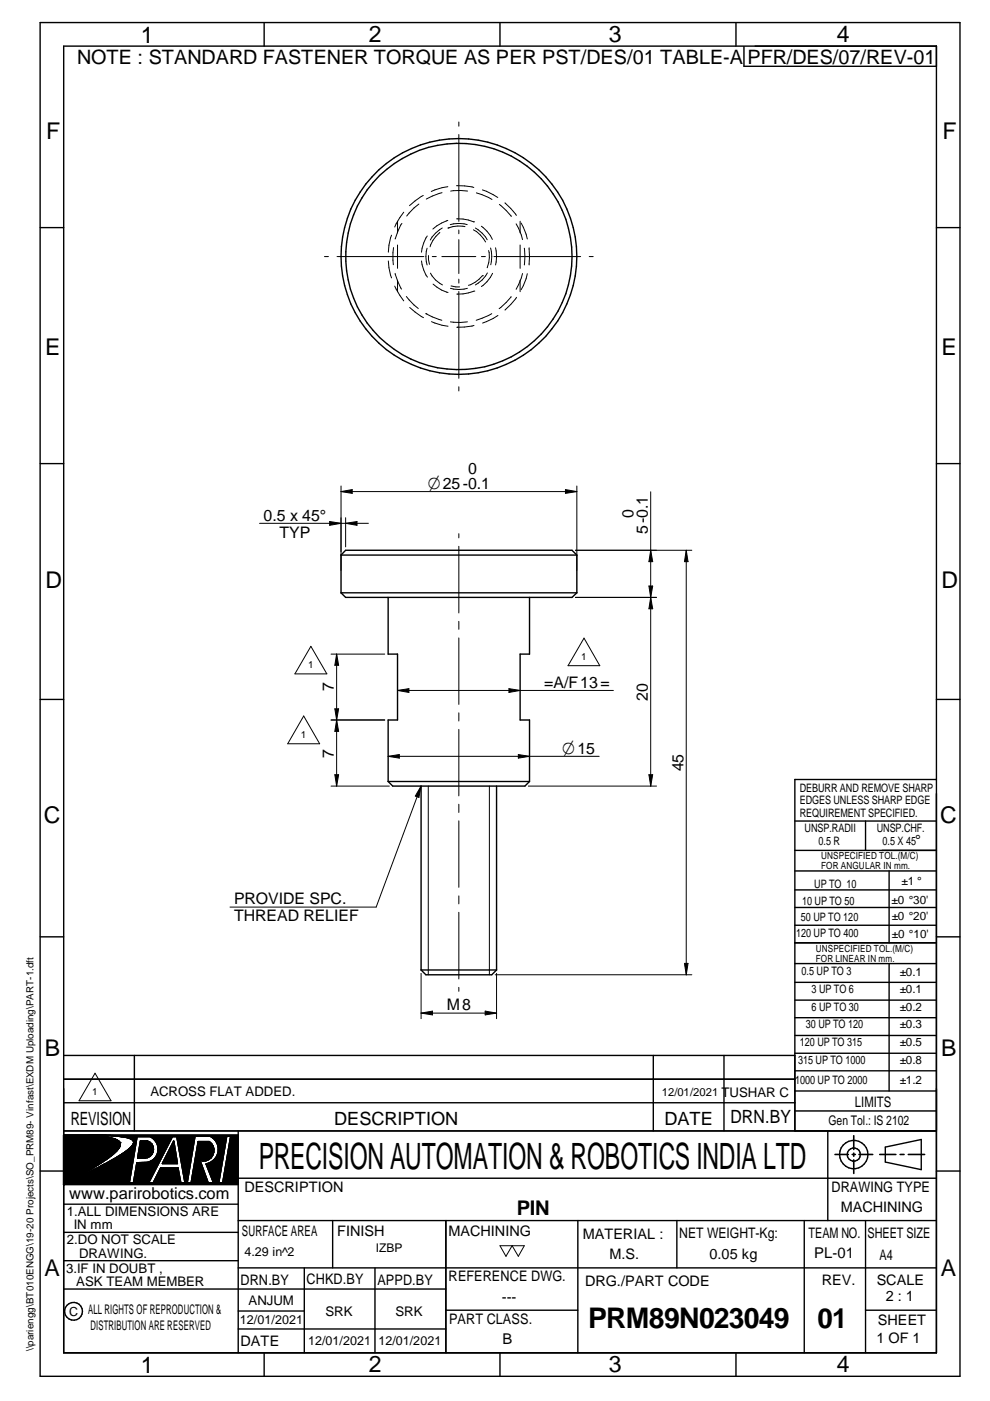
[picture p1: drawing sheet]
<svg xmlns="http://www.w3.org/2000/svg" width="210mm" height="297mm" viewBox="0 0 210 297" stroke-linecap="round" stroke-linejoin="round" font-family="sans-serif">
<g fill="none" stroke="#000" stroke-width=".3">
<path d="M8.5 4.8h195v287h-195zM13.5 9.8h185v277h-185zM56 4.8v5M106 4.8v5M156 4.8v5M157.7 9.9v4.2h40.8M8.5 48.3h5M198.5 48.3h5M8.5 98.3h5M198.5 98.3h5M72.3 117.7l1-1h48l1 1M72.3 117.7h50"/>
<path d="M72.3 117.7v8M122.3 117.7v8M72.3 125.7h50M72.3 125.7l1 1h48l1-1M82.3 126.7v12h2v14h-2v13M112.3 126.7v12h-2v14h2v13M8.5 148.3h5M198.5 148.3h5M82.3 165.7h30M82.3 165.7l1 1h28l1-1M89.3 166.7v39M105.3 166.7v39"/>
<path d="M168.5 174.1h30M183.5 174.1v6.2M198.5 165.3h-30v74.5M8.5 198.6h5M168.5 184.7h30M168.5 188.7h30M168.5 192.4h30M168.5 196.2h30M168.5 199.9h30M168.5 180.3h30M188.5 184.7v15.2M198.5 198.6h5"/>
<path d="M89.3 205.7h16M89.3 205.7l1 1h14l1-1M168.5 204.3h30M168.5 208.3h30M168.5 212h30M168.5 215.8h30M168.5 219.5h30M188.5 204.3v27M13.5 239.8h185M13.5 223.8h155M13.5 228.8h155M13.5 233.8h155"/>
<path d="M28.5 223.8v16M50.5 239.8v47M138.5 223.8v16M153.5 223.8v16M168.5 223.3h30M168.5 227h30M168.5 231.3h30M168.5 235.5h30M175.5 239.8v19M8.5 248.3h5M13.5 255.3h37M13.5 251.2h37"/>
<path d="M13.5 240.6h37M50.5 249.8h148M50.5 258.8h148M70.5 258.8v10M94.5 258.8v28M122.5 258.8v28M143.5 258.8v10M170.5 258.8v28M183.5 258.8v28M187.7 243.2l7.6-1.6v6.4l-7.6-1.6zM198.5 248.3h5M13.5 261.3h37"/>
<path d="M13.5 267.3h37M13.5 273.3h81M50.5 268.8h148M50.5 278h14M64.5 268.8v18M79.5 268.8v18M94.5 277.8h28M183.5 277.8h15M50.5 281.8h44M56 286.8v5M106 286.8v5M156 286.8v5"/>
<circle cx="97.3" cy="54.4" r="24"/>
<circle cx="97.3" cy="54.4" r="25"/>
<circle cx="181" cy="244.8" r="3"/>
<circle cx="181" cy="244.8" r="1.4"/>
<circle cx="15.6" cy="278" r="1.89"/>
</g>
<g fill="none" stroke="#000" stroke-width=".34">
<path d="M19.3 240.6l3.2 .4 2 .6M20.2 247.3l-6.7 3.9M22.4 240.7h.3M22.4 246.7l-8.9 4.5M22.4 246.7l-.6 .3M22.6 245.7l-2.2 1.5M22.7 240.7l3.2 .3M22.7 240.7l-9.2-.1v10.6M22.8 245.6l-.2 .1M23 245.4l-.4 .3M23.4 241.3l-4.4-.7a31.2 31.2 0 0 1 8.5 .7M23.5 241.3h.2"/>
<path d="M24 241.4l1 .5 .4 .3M24.2 241.5l.3 .1M24.2 244.5a72.9 72.9 0 0 1-10.7 6.7M24.5 241.6l.6 .3 .3 .5M24.6 244.1l-.3 .3M25.1 243.5l-1.1 1.1-1.1 1M25.3 243.2l-.1 .1M25.4 240.9l.5 .1M25.4 242.4l.1 .2M25.5 242.6l-.1 .5-.7 .9M25.5 242.6l-.2 .6M25.7 244.8l-3.3 1.9"/>
<path d="M25.7 244.8a118.2 118.2 0 0 1-12.2 6.4M25.9 241l1.6 .3M26.3 241l.5 .1M27.5 241.3l.4 .2M27.5 241.3l.5 .3M27.9 241.5l.1 .1M28 241.6l.4 .5M28.1 242.9l-.8 .8-1.6 1.1M28.1 242.9l-.2 .2M28.2 241.7l.2 .6M28.4 242.3l-.6 .9-2.1 1.6M28.4 242.3l-.3 .6"/>
<path d="M29 241h2.9a2.94 2.94 0 0 1 1.6 2.9 2.94 2.94 0 0 1-2.2 2.6h-2.3l-.7 4.3h-.9zM29.8 241.9h1.4a1.85 1.85 0 0 1 1.3 2.1 1.85 1.85 0 0 1-1.8 1.5h-1.5zM36.5 241h1l1.7 9.8h-.9l-.6-3.2h-3.6l-1.6 3.2h-1zM36.8 242l.8 4.7h-3.1zM41.3 240.9h3.3a3.2 3.2 0 0 1 1.7 3.2 3.2 3.2 0 0 1-2.6 2.7l1.6 4h-1.2l-1.7-4.8a2.23 2.23 0 0 0 2.7-1.1 2.23 2.23 0 0 0-.7-2.8h-2.4l-1.4 8.7h-.9zM48 240.9h.9l-1.7 9.9h-.8zM177 244.8h2.9M180.7 244.8h.7M181 240.8v2.9M181 244.5v.7M181 245.9v2.9M182.1 244.8h2.9"/>
<path d="M186.5 244.8h3.4M190.8 244.8h.9M192.6 244.8h3.4"/>
</g>
<g fill="#000">
<path d="M69.9 110.6l2.4 .4-2.4 .4zM72.3 104.2l2.4-.4v.8zM73.3 111l2.4-.4v.8zM119.9 103.8l2.4 .4-2.4 .4zM138 116.7l.4 2.4h-.8zM145.5 116.7l.4 2.4h-.8zM137.6 124.2h.8l-.4 2.5zM138 126.7l.4 2.4h-.8zM71.4 152.7l.4 2.4h-.8zM71 150.3h.8l-.4 2.4zM71.4 138.7l.4 2.4h-.8zM82.3 160.4l2.4-.4v.7z"/>
<path d="M84.3 146.4l2.4-.4v.8zM107.9 146l2.4 .4-2.4 .4zM109.9 160l2.4 .4-2.4 .3zM71 164.3h.8l-.4 2.4zM89.3 166.7l-.5 2.4-.7-.3zM137.6 164.3h.8l-.4 2.4zM89.3 214.8l2.4-.4v.8zM102.9 214.4l2.4 .4-2.4 .4zM145.1 204.3h.8l-.4 2.4zM36.8 242l.8 4.7h-3.1z"/>
<path d="M13.5 240.6h5.8l3.6 .5a3.3 3.3 0 0 1 2.5 1.3 2.97 2.97 0 0 1-1.5 2.4l-4.2 2.8-6.2 3.6z" fill-rule="evenodd"/>
<path d="M19 240.6l4.4 .1 2.7 .3 1.8 .5 .4 .4 .1 .4-.3 .6-.8 .8-3 2-3.1 1.7-7.7 3.8h37v-10.6zM36.5 241h1l1.7 9.8h-.9l-.6-3.2h-3.6l-1.6 3.2h-1zM29 241h2.9a2.94 2.94 0 0 1 1.6 2.9 2.94 2.94 0 0 1-2.2 2.6h-2.3l-.7 4.3h-.9zM41.3 240.9h3.3a3.2 3.2 0 0 1 1.7 3.2 3.2 3.2 0 0 1-2.6 2.7l1.6 4h-1.2l-1.7-4.8a2.23 2.23 0 0 0 2.7-1.1 2.23 2.23 0 0 0-.7-2.8h-2.4l-1.4 8.7h-.9zM48 240.9h.9l-1.7 9.9h-.8z" fill-rule="evenodd"/>
<path d="M29.8 241.9h1.4a1.85 1.85 0 0 1 1.3 2.1 1.85 1.85 0 0 1-1.8 1.5h-1.5z" fill-rule="evenodd"/>
</g>
<g fill="#000">
<circle cx="25.4" cy="242.2" r=".17"/>
<circle cx="25.4" cy="242.3" r=".17"/>
</g>
<g fill="none" stroke="#000" stroke-width=".21">
<path d="M95 39.6l-1.3 .2-2.3 .8M96.8 39.4h1.7l2 .4M97.3 25.9v.9M97.3 28.5v18.4M68.8 54.4h.8M71.5 54.4h18.4M82.3 55.3l.2 1.5 .5 2.1M83 49.9l-.5 2.1-.2 1.5M83.4 52.5l-.1 1.1 .1 2.5M83.8 58l.5 1.6 .8 1.7M84.3 46.9v2.5M84.3 51.9v5"/>
<path d="M84.3 59.4v2.4M85.2 47.4l-.9 1.7-.5 1.6M85.6 45l-.8 1.1-1.1 2M88.8 43.3l-1 .8-1.6 1.7M89.4 55.3a7.5 7.5 0 0 0 1.2 3.5M89.7 41.4l-1.7 1.2-1.2 1M90.6 52.6a6.3 6.3 0 0 0 0 3.6M90.6 50a7.7 7.7 0 0 0-1.2 3.5M90.8 54.2l.3 1.8M91.3 57.9a5.7 5.7 0 0 0 2.5 2.5M91.7 54.4h.8M93.3 49.3a6.1 6.1 0 0 0-2.1 3"/>
<path d="M93.7 54.4h7.2M93.7 40.9l-2 .7-1.3 .6M93.8 48.3a6.9 6.9 0 0 0-2.6 2.6M95 46.7a9.2 9.2 0 0 0-3.2 1.9M95 48.3h.1M95.5 47.6a6.5 6.5 0 0 1 3.6 0M95.5 40.5l2.2-.1 1.4 .1M96.8 46.4a8.1 8.1 0 0 1 3.6 .6M97.3 48.8v.8M97.3 50.8v7.2M97.3 59.2v.8M98.6 48a6.4 6.4 0 0 0-3.6 .3"/>
<path d="M100.4 48.7a6.3 6.3 0 0 1 2.6 2.6M100.4 47h.1M100.8 48.3a6.6 6.6 0 0 1 2.5 2.5M101 40.9l1.2 .4 2.1 1M102.1 48a7.1 7.1 0 0 1 2.3 2.8M102.1 54.4h.8M102.3 58.5h.1M102.3 40.3l.8 .3 2.4 1.3M102.3 58.5a6 6 0 0 1-3 2M103.3 57.9a6.1 6.1 0 0 1-2.5 2.5M103.6 53.1a5.7 5.7 0 0 1-.3 3.7M104 52.6a6.9 6.9 0 0 1 .1 3.5"/>
<path d="M104.4 58a6.8 6.8 0 0 1-2.3 2.7M104.7 54.4h18.4M105.1 52.5a7.9 7.9 0 0 1 0 3.7M105.9 43.3l1.4 1.3 1.1 1.3M107.1 43l1.2 1.2 1.2 1.5M109.4 47.5l1.1 2.3 .3 1M110.3 46.9v2.5M110.3 51.9v5M110.3 59.4v2.4M110.5 47.3l1 2.4 .3 1M110.8 58l-.3 .9-1.1 2.4M111.2 52.6l.1 1.8-.1 1.8"/>
<path d="M111.8 58l-.3 1.1-1 2.3M112.2 52.5v3.7M124.9 54.4h.9M83.7 60.7l1.9 3.1M86.1 62.9l1.7 1.8 .9 .7M86.9 65.2l2.9 2.2M90.3 66.5h.1M90.3 66.5l1.4 .7 2 .7M91.5 68.2l2.2 .8 1.3 .2M91.8 60.2a7.3 7.3 0 0 0 3.2 1.8M95.5 68.2l2.2 .2 1.4-.2M95.5 61.1a6.5 6.5 0 0 0 3.6 0"/>
<path d="M95.6 60.6l1.9 .2M96.9 69.4h.1M97.3 61.8v18.4M100.4 61.8a8.7 8.7 0 0 1-3.5 .6M100.5 61.7h.1M100.5 69l-2 .3-1.6 .1M104.3 66.5l-3.3 1.4M105.6 66.9l-1 .6-2.3 1M108.4 62.9l-1.1 1.2-1.5 1.3M109.5 63l-1.2 1.6-1.2 1.1M97.3 82v.9M55 111h23.1"/>
<path d="M69.9 110.6l2.4 .4-2.4 .4zM72.3 103v17.9M72.3 104.2l2.4-.4v.8zM72.3 104.2h50M73.3 109.8v6.2M73.3 111l2.4-.4v.8zM97.3 113.2v.8M97.3 115.8v14.2M119.9 103.8l2.4 .4-2.4 .4zM122 116.7h24.7M122.3 103v17.9M138 116.7l.4 2.4h-.8z"/>
<path d="M138 104.3v62.4M145.5 116.7l.4 2.4h-.8zM145.5 116.7v90M65.9 137l3.4 5.9h-6.8zM70.2 138.7h11.4M71.4 138.7v28M71.4 138.7l.4 2.4h-.8zM97.3 131.7v1.7M97.3 135.3v14.1M122 126.7h17.2M123.8 135.3l3.4 5.8h-6.8zM137.6 124.2h.8l-.4 2.5z"/>
<path d="M138 126.7l.4 2.4h-.8zM64.4 151.8l3.4 5.9h-6.8zM70.2 152.7h11.4M71 150.3h.8l-.4 2.4zM71.4 152.7l.4 2.4h-.8zM84.3 146.4l2.4-.4v.8zM84.3 146.4h45.7M97.3 151.1v1.8M97.3 154.6v14.1M107.9 146l2.4 .4-2.4 .4zM109.9 160l2.4 .4-2.4 .3zM70.2 166.7h12.3"/>
<path d="M71 164.3h.8l-.4 2.4zM82.3 160.4l2.4-.4v.7zM82.3 160.4h44.7M89.3 166.7l-9.5 25.6h-31M89.3 166.7l-.5 2.4-.7-.3zM90.8 166.7v40M97.3 170.5v1.8M97.3 174v14.1M103.8 166.7v40M112 166.7h27.2M137.6 164.3h.8l-.4 2.4zM97.3 189.9v1.7"/>
<path d="M97.3 193.4v14.2M89.3 206.4v9.6M89.3 214.8l2.4-.4v.8zM89.3 214.8h16M97.3 209.3v.9M102.9 214.4l2.4 .4-2.4 .4zM105 206.7h41.7M105.3 206.4v9.6M145.1 204.3h.8l-.4 2.4zM20.2 227.5l3.3 5.9h-6.7zM106 264.1h5.2l-1.3 2.3-1.3-2.3-1.3 2.3z"/>
</g>
<text font-size="7.7" x="54.9" y="247.9">PRECISION AUTOMATION &amp; ROBOTICS INDIA LTD</text>
<text font-size="6" x="124.7" y="281.6">PRM89N023049</text>
<text font-size="5.9" x="173.3" y="281.6">01</text>
<g font-size="4.9">
<text x="29.8" y="9">1</text>
<text x="78.2" y="8.9">2</text>
<text x="129.1" y="8.9">3</text>
<text x="177.4" y="8.9">4</text>
<text x="9.8" y="29.4">F</text>
<text x="199.8" y="29.4">F</text>
<text x="9.6" y="75.4">E</text>
<text x="199.6" y="75.4">E</text>
<text x="9.7" y="124.6">D</text>
<text x="199.6" y="124.6">D</text>
<text x="9.3" y="174.5">C</text>
<text x="199.3" y="174.5">C</text>
<text x="9.5" y="223.9">B</text>
<text x="199.6" y="223.9">B</text>
<text x="9.4" y="270.6">A</text>
<text x="199.5" y="270.6">A</text>
<text x="29.8" y="291">1</text>
<text x="78.2" y="291">2</text>
<text x="129.1" y="291">3</text>
<text x="177.4" y="291">4</text>
</g>
<text font-size="4.3" x="109.6" y="257.6">PIN</text>
<g font-size="4.2">
<text x="16.3" y="13.6">NOTE : STANDARD FASTENER TORQUE AS PER PST/DES/01 TABLE-A</text>
<text x="158.5" y="13.5">PFR/DES/07/REV-01</text>
</g>
<g font-size="3.9">
<text x="15" y="238.4">REVISION</text>
<text x="70.9" y="238.4">DESCRIPTION</text>
<text x="140.9" y="238.4">DATE</text>
<text x="154.9" y="238.2">DRN.BY</text>
</g>
<g font-size="3.7">
<text x="90.7" y="103.6">O25-0.1</text>
<text x="119.2" y="159.8">O15</text>
</g>
<text font-size="3.5" x="14.7" y="254.1">www.parirobotics.com</text>
<g font-size="3.4">
<text x="99.2" y="100.5">0</text>
<text x="55.9" y="110.4">0.5 x 45°</text>
<text x="59.3" y="114">TYP</text>
<text x="134.3" y="109.8" transform="rotate(-90 134.3 109.8)">0</text>
<text x="137.4" y="113.2" transform="rotate(-90 137.4 113.2)">5-0.1</text>
<text x="70.8" y="146.6" transform="rotate(-90 70.8 146.6)">7</text>
<text x="115.4" y="145.8">=A/F13=</text>
<text x="137.4" y="148.5" transform="rotate(-90 137.4 148.5)">20</text>
<text x="70.8" y="160.6" transform="rotate(-90 70.8 160.6)">7</text>
<text x="144.9" y="163.5" transform="rotate(-90 144.9 163.5)">45</text>
<text x="49.6" y="191.7">PROVIDE SPC.</text>
<text x="49.6" y="195.3">THREAD RELIEF</text>
<text x="94.7" y="214.2">M8</text>
</g>
<g font-size="3.1">
<text x="194.1" y="179.2">°</text>
<text x="181.3" y="234.7">LIMITS</text>
<text x="51.8" y="252.8">DESCRIPTION</text>
<text x="176.3" y="252.8">DRAWING TYPE</text>
<text x="178.3" y="256.9">MACHINING</text>
<text x="51.3" y="262.1">SURFACE AREA</text>
<text x="71.5" y="262.1">FINISH</text>
<text x="95.1" y="262">MACHINING</text>
<text x="123.6" y="262.6">MATERIAL :</text>
<text x="144" y="262.6">NET WEIGHT-Kg:</text>
<text x="171.5" y="262.4">TEAM NO.</text>
<text x="183.9" y="262.4">SHEET SIZE</text>
<text x="129.2" y="267">M.S.</text>
<text x="150.4" y="266.8">0.05 kg</text>
<text x="172.6" y="266.7">PL-01</text>
<text x="186.5" y="267.2">A4</text>
<text x="51" y="272.5">DRN.BY</text>
<text x="65" y="272.3">CHKD.BY</text>
<text x="80" y="272.5">APPD.BY</text>
<text x="95.1" y="271.6">REFERENCE DWG.</text>
<text x="106.4" y="276">---</text>
<text x="124" y="272.6">DRG./PART CODE</text>
<text x="174.2" y="272.5">REV.</text>
<text x="185.9" y="272.4">SCALE</text>
<text x="187.8" y="275.9">2 : 1</text>
<text x="95.2" y="280.7">PART CLASS.</text>
<text x="186.1" y="280.9">SHEET</text>
<text x="51" y="285.4">DATE</text>
<text x="106.6" y="284.9">B</text>
<text x="185.8" y="284.8">1 OF 1</text>
</g>
<g font-size="2.8">
<text x="31.9" y="232.3">ACROSS FLAT ADDED.</text>
<text x="153" y="232.5">TUSHAR C</text>
<text x="175.7" y="238.5">Gen Tol.: IS 2102</text>
<text x="14.1" y="257.7">1.ALL DIMENSIONS ARE</text>
<text x="14.2" y="263.8">2.DO NOT SCALE</text>
<text x="15.6" y="260.5">IN mm</text>
<text x="14" y="269.9">3.IF IN DOUBT ,</text>
<text x="16.8" y="266.6">DRAWING.</text>
<text x="16.2" y="272.7">ASK TEAM MEMBER</text>
<text x="18.7" y="278.5">ALL RIGHTS OF REPRODUCTION &amp;</text>
<text x="19.2" y="281.9">DISTRIBUTION ARE RESERVED</text>
<text x="52.7" y="276.6">ANJUM</text>
<text x="69" y="279.1">SRK</text>
<text x="83.9" y="279">SRK</text>
</g>
<g font-size="2.7">
<text x="51.8" y="266.3">4.29 in^2</text>
<text x="14.6" y="279">C</text>
<text x="50.9" y="280.8">12/01/2021</text>
<text x="65.3" y="285.2">12/01/2021</text>
<text x="80.2" y="285.2">12/01/2021</text>
</g>
<g font-size="2.5">
<text x="169.6" y="167.9">DEBURR AND REMOVE SHARP</text>
<text x="169.6" y="170.6">EDGES UNLESS SHARP EDGE</text>
<text x="169.6" y="173.3">REQUIREMENT SPECIFIED.</text>
<text x="170.6" y="176.5">UNSP.RADII</text>
<text x="173.5" y="179.2">0.5 R</text>
<text x="185.9" y="176.4">UNSP.CHF.</text>
<text x="187.1" y="179.2">0.5 X 45</text>
<text x="170.1" y="191.8">10 UP TO 50</text>
<text x="172.6" y="188.3">UP TO 10</text>
<text x="189" y="191.7">±0 °30'</text>
<text x="191.1" y="187.5">±1 °</text>
<text x="169.8" y="195.2">50 UP TO 120</text>
<text x="189.1" y="195.1">±0 °20'</text>
<text x="168.8" y="198.7">120 UP TO 400</text>
<text x="189.1" y="199">±0 °10'</text>
<text x="169.9" y="206.8">0.5 UP TO 3</text>
<text x="190.8" y="206.8">±0.1</text>
<text x="172" y="210.5">3 UP TO 6</text>
<text x="172" y="214.2">6 UP TO 30</text>
<text x="190.8" y="210.6">±0.1</text>
<text x="190.8" y="214.3">±0.2</text>
<text x="169.6" y="221.7">120 UP TO 315</text>
<text x="170.9" y="218">30 UP TO 120</text>
<text x="190.8" y="218.1">±0.3</text>
<text x="190.8" y="221.8">±0.5</text>
<text x="169.2" y="225.5">315 UP TO 1000</text>
<text x="190.8" y="225.6">±0.8</text>
<text x="168.6" y="229.7">1000 UP TO 2000</text>
<text x="190.8" y="229.8">±1.2</text>
<text x="79.7" y="265.5">IZBP</text>
</g>
<text font-size="2.4" x="140.3" y="232.3">12/01/2021</text>
<g font-size="2.1">
<text x="65.3" y="141.7">1</text>
<text x="123.2" y="139.9">1</text>
<text x="63.8" y="156.5">1</text>
<text x="174.1" y="182.1">UNSPECIFIED TOL.(M/C)</text>
<text x="174.1" y="184.2">FOR ANGULAR IN mm.</text>
<text x="173" y="201.8">UNSPECIFIED TOL.(M/C)</text>
<text x="173" y="203.9">FOR LINEAR IN mm.</text>
<text x="19.6" y="232.2">1</text>
<text x="7.1" y="286.5" transform="rotate(-90 7.1 286.5)">\\pariengg\BT010ENGG\19-20 Projects\SO_PRM89- Vinfast\EXDM Uploading\PART-1.dft</text>
</g>
</svg>
